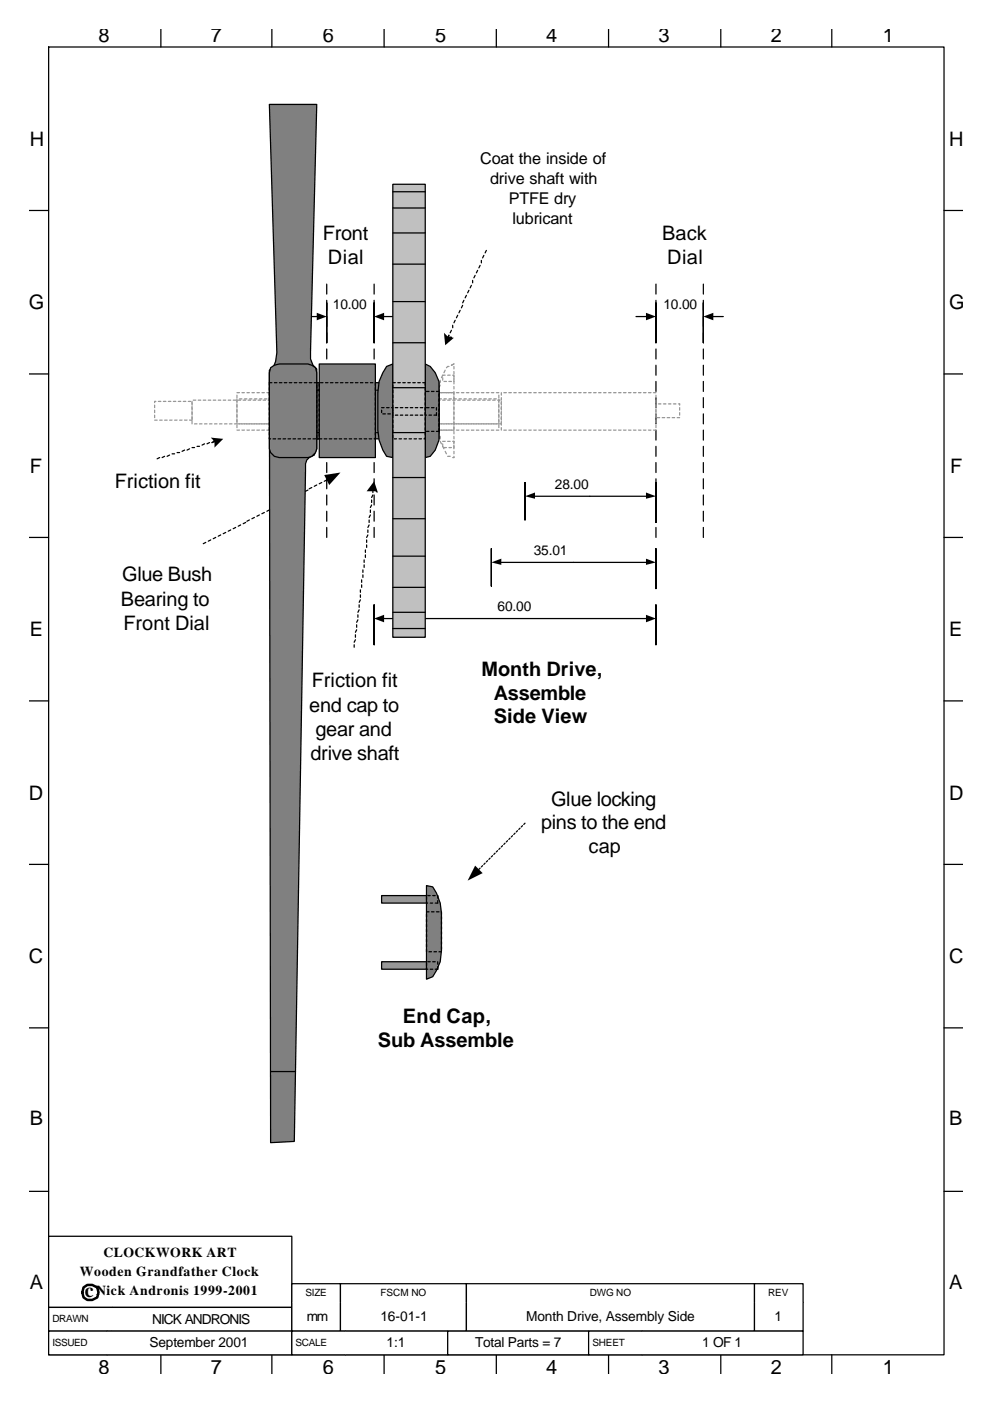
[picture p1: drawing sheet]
<svg xmlns="http://www.w3.org/2000/svg" width="210mm" height="297mm" viewBox="0 0 210 297" stroke-linecap="round" stroke-linejoin="round" font-family="sans-serif">
<g fill="none" stroke="#000" stroke-width=".26">
<path d="M69.3 60.2v2.2M69.3 63.7v2.1M69.3 67.1v2.1M69.3 70.6v2.1M69.3 74v2.1M69.3 77.4v2.2M79.4 60.2v2.2M79.4 63.7v2.1M79.4 67.1v2.1M79.4 70.6v2.1M79.4 74v2.1M79.4 77.4v2.2"/>
<path d="M139.2 60.2v2.2M139.2 63.7v2.1M139.2 67.1v2.1M139.2 70.6v2.1M139.2 74v2.1M139.2 77.4v2.2M149.2 60.2v2.2M149.2 63.7v2.1M149.2 67.1v2.1M149.2 70.6v2.1M149.2 74v2.1M149.2 77.4v2.2"/>
<path d="M69.3 80.9v2.1M69.3 84.3v2.1M69.3 87.8v2.1M69.3 91.2v2.1M69.3 94.6v2.1M69.3 98.1v2.1M79.4 80.9v2.1M79.4 84.3v2.1M79.4 87.8v2.1M79.4 91.2v2.1M79.4 94.6v2.1M79.4 98.1v2.1"/>
<path d="M139.2 80.9v2.1M139.2 84.3v2.1M139.2 87.8v2.1M139.2 91.2v2.1M139.2 94.6v2.1M139.2 98.1v2.1M149.2 80.9v2.1M149.2 84.3v2.1M149.2 87.8v2.1M149.2 91.2v2.1M149.2 94.6v2.1M149.2 98.1v2.1"/>
<path d="M43.7 115l-.6 .3M44.7 114.5l-.5 .2M45.8 113.9l-.6 .3M46.8 113.4l-.5 .3M47.9 112.9l-.5 .3M48.9 112.4l-.5 .2M50 111.8l-.5 .3M51.1 111.3l-.6 .3M52.1 110.8l-.5 .2M52.9 110.2l-.5 .3M54 109.7l-.6 .3M55 109.2l-.5 .2"/>
<path d="M56.1 108.7l-.5 .2M57.1 108.1l-.5 .3M58.2 107.6l-.5 .3M59 107.1l-.3 .2M60.1 106.5l-.6 .3M61.1 106l-.5 .3M62.2 105.5l-.6 .2M63.2 105l-.5 .2M64.3 104.4l-.5 .3M65.4 103.9l-.6 .3M66.1 103.4l-.5 .2M67.2 102.8l-.5 .3"/>
<path d="M68.3 102.3l-.6 .3M69.3 101.8l-.5 .2M69.3 101.5v2.1M69.3 105v2.1M69.3 108.4v2.1M69.3 111.8v2.1M79.4 101.5v2.1M79.4 105v2.1M79.4 108.4v2.1M79.4 111.8v2.1M139.2 101.5v2.1M139.2 105v2.1"/>
<path d="M139.2 108.4v2.1M139.2 111.8v2.1M149.2 101.5v2.1M149.2 105v2.1M149.2 108.4v2.1M149.2 111.8v2.1"/>
</g>
<path d="M68.8 100.7l3.4-.5-2.4 2.6z" fill="#000"/>
<path d="M69.3 64.2v8.5zM79.4 64.2v8.5z" fill-rule="evenodd" fill="#fff"/>
<path d="M65.1 67.1h2.1M69.3 64.2v8.5v-8.5M79.4 64.2v8.5v-8.5M81.2 67.1h2.4" fill="none" stroke="#000" stroke-width=".26"/>
<path d="M67.2 66.3l2.1 .8-2.1 .8zM79.4 67.1l2.1-.8v1.6z" fill="#000"/>
<g fill="#fff">
<path d="M70.4 62.6h7.9v4h-7.9z" fill-rule="evenodd"/>
<path d="M139.2 64.2v8.5zM149.2 64.2v8.5z" fill-rule="evenodd"/>
</g>
<path d="M134.9 67.1h2.4M139.2 64.2v8.5v-8.5M149.2 64.2v8.5v-8.5M151.3 67.1h2.2" fill="none" stroke="#000" stroke-width=".26"/>
<path d="M137.1 66.3l2.1 .8-2.1 .8zM149.2 67.1l2.1-.8v1.6z" fill="#000"/>
<g fill="#fff">
<path d="M200.3 252.6h4z"/>
<path d="M140.2 62.6h8v4h-8z" fill-rule="evenodd"/>
</g>
<g fill="none" stroke="#000" stroke-width=".26">
<path d="M10.3 10h190v277.2h-190zM34.1 6.2v3.8M57.7 6.2v3.8M81.5 6.2v3.8M105.3 6.2v3.8M129.1 6.2v3.8M152.9 6.2v3.8M176.5 6.2v3.8M6.3 44.6h4M200.3 44.6h4M6.3 79.3h4M200.3 79.3h4"/>
<path d="M6.3 113.9h4M200.3 113.9h4M6.3 148.6h4M200.3 148.6h4M6.3 183.3h4M200.3 183.3h4M6.3 217.9h4M200.3 217.9h4M6.3 252.6h4M200.3 252.6h4M34.1 287.2v4.1M57.7 287.2v4.1"/>
<path d="M81.5 287.2v4.1M105.3 287.2v4.1M129.1 287.2v4.1M152.9 287.2v4.1M176.5 287.2v4.1"/>
</g>
<path d="M10.3 262.1h51.6v15.1h-51.6z" fill-rule="evenodd" fill="#fff" stroke="#000" stroke-width=".26"/>
<path d="M61.9 272.2h10.3v3.9h-10.3z" fill-rule="evenodd" fill="#fff"/>
<path d="M61.9 276.1v-3.9h10.3v3.9" fill="none" stroke="#000" stroke-width=".26"/>
<path d="M72.2 272.2h26.8v3.9h-26.8z" fill-rule="evenodd" fill="#fff"/>
<path d="M72.2 276.1v-3.9h26.8v3.9" fill="none" stroke="#000" stroke-width=".26"/>
<path d="M99 272.2h61.1v3.9h-61.1z" fill-rule="evenodd" fill="#fff"/>
<path d="M99 276.1v-3.9h61.1v3.9" fill="none" stroke="#000" stroke-width=".26"/>
<path d="M160.1 272.2h10.3v3.9h-10.3z" fill-rule="evenodd" fill="#fff"/>
<path d="M160.1 276.1v-3.9h10.3v3.9" fill="none" stroke="#000" stroke-width=".26"/>
<path d="M10.3 277.2h13.5v5h-13.5z" fill-rule="evenodd" fill="#fff"/>
<path d="M23.8 277.2h-13.5v5h13.5" fill="none" stroke="#000" stroke-width=".26"/>
<path d="M23.8 277.2h38.1v5h-38.1z" fill-rule="evenodd" fill="#fff"/>
<path d="M23.8 277.2h38.1v5h-38.1" fill="none" stroke="#000" stroke-width=".26"/>
<path d="M61.9 276.1h10.3v6.1h-10.3z" fill-rule="evenodd" fill="#fff"/>
<path d="M61.9 276.1v6.1h10.3v-6.1" fill="none" stroke="#000" stroke-width=".26"/>
<path d="M72.2 276.1h26.8v6.1h-26.8z" fill-rule="evenodd" fill="#fff"/>
<path d="M72.2 276.1v6.1h26.8v-6.1" fill="none" stroke="#000" stroke-width=".26"/>
<path d="M99 276.1h61.1v6.1h-61.1z" fill-rule="evenodd" fill="#fff"/>
<path d="M99 276.1v6.1h61.1v-6.1" fill="none" stroke="#000" stroke-width=".26"/>
<path d="M160.1 276.1h10.3v6.1h-10.3z" fill-rule="evenodd" fill="#fff"/>
<path d="M160.1 276.1v6.1h10.3v-6.1" fill="none" stroke="#000" stroke-width=".26"/>
<path d="M10.3 282.2h12.5v5h-12.5z" fill-rule="evenodd" fill="#fff"/>
<path d="M22.8 282.2h-12.5v5h12.5" fill="none" stroke="#000" stroke-width=".26"/>
<path d="M22.8 282.2h39.1v5h-39.1z" fill-rule="evenodd" fill="#fff"/>
<path d="M22.8 282.2h39.1v5h-39.1" fill="none" stroke="#000" stroke-width=".26"/>
<path d="M61.9 282.2h11.4v5h-11.4z" fill-rule="evenodd" fill="#fff"/>
<path d="M73.3 282.2h-11.4v5h11.4" fill="none" stroke="#000" stroke-width=".26"/>
<path d="M73.3 282.2h21.7v5h-21.7z" fill-rule="evenodd" fill="#fff"/>
<path d="M73.3 282.2h21.7v5h-21.7" fill="none" stroke="#000" stroke-width=".26"/>
<path d="M95 282.2h29.9v5h-29.9z" fill-rule="evenodd" fill="#fff" stroke="#000" stroke-width=".26"/>
<path d="M124.9 282.2h11.4v5h-11.4z" fill-rule="evenodd" fill="#fff"/>
<path d="M136.3 282.2h-11.4v5h11.4" fill="none" stroke="#000" stroke-width=".26"/>
<path d="M136.3 282.2h34.1v5h-34.1z" fill-rule="evenodd" fill="#fff"/>
<g fill="none" stroke="#000" stroke-width=".26">
<path d="M106.1 179.8l-.3 .3M106.6 179.3l-.2 .3M107.2 178.8l-.3 .2M107.7 178.2l-.3 .3M108.2 177.7l-.3 .3M108.7 177.2l-.2 .2M109.3 176.7l-.3 .2M109.8 176.1l-.3 .3M110.3 175.6l-.2 .3M110.9 175.1l-.3 .2M111.4 174.5l-.3 .3M101.9 184.1l-.3 .2"/>
<path d="M102.4 183.5l-.3 .3M102.9 183l-.2 .3M103.5 182.5l-.3 .2M104 181.9l-.3 .3M104.5 181.4l-.3 .3M105 180.9l-.2 .3M105.6 180.4l-.3 .2M136.3 282.2h34.1v5h-34.1"/>
</g>
<path d="M100.8 183.5l1.6 1.6-3.2 1.6z" fill="#000"/>
<g fill="none" stroke="#969696" stroke-width=".26">
<path d="M32.8 89.1h.5M32.8 85.9v.5M32.8 87v.5M32.8 88v.5M33.1 85.1h-.3v.3M33.6 85.1h.5M33.9 89.1h.5M34.7 85.1h.5M34.9 89.1h.6M35.7 85.1h.5M36 89.1h.5M36.8 85.1h.5"/>
<path d="M37 89.1h.6M37.8 85.1h.6M38.1 89.1h.5M38.9 85.1h.5M39.2 89.1h.5M40 85.1h.5M40.7 88.3v.8h-.5M40.7 85.1v.8M40.7 86.2v.8M40.7 87.2v.8M40.7 89.3v.6M41 84.8h.5"/>
<path d="M41.3 89.9h.5M42.1 84.8h.5M42.3 89.9h.6M43.1 84.8h.6M43.4 89.9h.5M44.2 84.8h.5M44.4 89.9h.6M45.2 84.8h.6M45.5 89.9h.5M46.3 84.8h.5M46.6 89.9h.5M47.4 84.8h.5"/>
<path d="M47.6 89.9h.6M48.4 84.8h.5M48.7 89.9h.5M49.5 84.8h.5M49.7 89.9h.6M50.5 84.8h.6M50.8 89.9h.5M51.6 84.8h.5M51.9 89.9h.5M52.7 84.8h.5M52.9 89.9h.5M53.7 84.8h.5"/>
<path d="M54 89.9h.5M54.8 84.8h.5M55 89.9h.6M55.8 84.8h.6M56.1 89.9h.5M56.9 84.8h.5M57.1 89.9h.6M57.9 84.8h.6M58.2 89.9h.5M59 84.8h.5M59.3 89.9h.5M60.1 84.8h.5"/>
<path d="M60.3 89.9h.6M61.1 84.8h.5M61.4 89.9h.5M62.2 84.8h.5M62.4 89.9h.6M63.2 84.8h.6M63.5 89.9h.5M64.3 84.8h.5M64.6 89.9h.5M65.4 84.8h.5M65.6 89.9h.5M66.4 84.8h.5"/>
<path d="M66.7 89.9h.5M67.5 84.8h.5M67.7 89.9h.6M68.5 84.8h.6M68.8 89.9h.5M69.6 84.8h.5M69.8 89.9h.6M70.6 84.8h.6M70.9 89.9h.5M71.7 84.8h.5M72 89.9h.5M72.8 84.8h.5"/>
<path d="M73 89.9h.6M73.8 84.8h.5M74.1 89.9h.5M74.9 84.8h.5M75.1 89.9h.6M75.9 84.8h.6M76.2 89.9h.5M77 84.8h.5M77.3 89.9h.5M78.1 84.8h.5M78.3 89.9h.5M79.1 84.8h.5"/>
<path d="M79.4 89.9h.5M80.2 84.8h.5M80.4 89.9h.6M81.2 84.8h.6M81.5 89.9h.5M82.3 84.8h.5M82.5 89.9h.6M83.3 84.8h.6M83.6 89.9h.5M84.4 84.8h.5M84.7 89.9h.5M85.5 84.8h.5"/>
<path d="M85.7 89.9h.6M86.5 84.8h.5M86.8 89.9h.5M87.6 84.8h.5M87.8 89.9h.6M88.6 84.8h.6M88.9 89.9h.5M89.7 84.8h.5M90 89.9h.5M90.8 84.8h.5M91 89.9h.5M91.8 84.8h.5"/>
<path d="M92.1 89.9h.5M92.9 84.8h.5M93.1 89.9h.6M93.9 84.8h.6M94.2 89.9h.5M95 84.8h.5M95.2 89.9h.6M96 84.8h.6M96.3 89.9h.5M97.1 84.8h.5M97.4 89.9h.5M98.2 84.8h.5"/>
<path d="M98.4 89.9h.6M99.2 84.8h.5M99.5 89.9h.5M100.3 84.8h.5M100.5 89.9h.6M101.3 84.8h.6M101.6 89.9h.5M102.4 84.8h.5M102.7 89.9h.5M103.5 84.8h.5M103.7 89.9h.5M104.5 84.8h.5"/>
<path d="M104.8 89.9h.5M105.6 84.8h.5M105.8 89.9h.6M106.4 83.3v.5M106.4 84.3v.5M106.4 85.1v.8M106.4 86.2v.8M106.4 87.2v.8M106.4 88.3v.8M106.4 89.3v.8M106.4 90.7v.5M106.9 91.2h.5"/>
<path d="M106.9 83.3h.5M107.9 91.2h.6M107.9 83.3h.6M109 91.2h.5M109 83.3h.5M110.1 91.2h.5M110.1 83.3h.5M111.1 91.2h.6M111.1 83.3h.6M112.2 91.2h.5M112.2 83.3h.5M113.2 91.2h.6"/>
<path d="M113.2 83.3h.6M114.3 91.2h.5M114.3 83.3h.5M115.4 91.2h.5M115.4 83.3h.5M116.4 91.2h.5M116.4 83.3h.5M117.5 91.2h.5M117.5 83.3h.5M118.5 91.2h.6M118.5 83.3h.6M119.6 91.2h.5"/>
<path d="M119.6 83.3h.5M120.6 91.2h.6M120.6 83.3h.6M121.7 91.2h.5M121.7 83.3h.5M122.8 91.2h.5M122.8 83.3h.5M123.8 91.2h.6M123.8 83.3h.6M124.9 91.2h.5M124.9 83.3h.5M125.9 91.2h.6"/>
<path d="M125.9 83.3h.6M127 91.2h.5M127 83.3h.5M128.1 91.2h.5M128.1 83.3h.5M129.1 91.2h.5M129.1 83.3h.5M130.2 91.2h.5M130.2 83.3h.5M131.2 91.2h.6M131.2 83.3h.6M132.3 91.2h.5"/>
<path d="M132.3 83.3h.5M133.3 91.2h.6M133.3 83.3h.6M134.4 91.2h.5M134.4 83.3h.5M135.5 91.2h.5M135.5 83.3h.5M136.5 91.2h.6M136.5 83.3h.6M137.6 91.2h.5M137.6 83.3h.5M138.6 91.2h.6"/>
<path d="M138.6 83.3h.6M139.2 83.8v.5M139.2 84.8v.6M139.2 85.6v.8M139.2 86.7v.8M139.2 87.8v.7M139.2 89.1v.5M139.2 90.1v.6M139.4 88.5h.6M139.7 85.6h.5M140.5 88.5h.5M140.8 85.6h.5"/>
<path d="M141.6 88.5h.5M141.8 85.6h.5M142.6 88.5h.5M142.9 85.6h.5M143.7 88.5h.5M143.9 85.6h.3v.3M144.2 86.4v.6M144.2 87.5v.5"/>
</g>
<path d="M139.2 116.3v8.5zM104.2 116.3v8z" fill-rule="evenodd" fill="#fff"/>
<path d="M104.2 116.3v8v-8M106.4 119.2h30.9M139.2 116.3v8.5v-8.5" fill="none" stroke="#000" stroke-width=".26"/>
<path d="M104.2 119.2l2.2-.8v1.4zM137.1 118.4l2.1 .8-2.1 .6z" fill="#000"/>
<g fill="#fff">
<path d="M113 114.7h7.9v4h-7.9z" fill-rule="evenodd"/>
<path d="M139.2 128.2v8.5zM79.4 128.2v8.5z" fill-rule="evenodd"/>
</g>
<path d="M79.4 128.2v8.5v-8.5M81.2 131.1h56.1M139.2 128.2v8.5v-8.5" fill="none" stroke="#000" stroke-width=".26"/>
<path d="M79.4 131.1l2.1-.7v1.5zM137.1 130.4l2.1 .7-2.1 .8z" fill="#000"/>
<g fill="#fff">
<path d="M105.3 126.6h7.9v4h-7.9z" fill-rule="evenodd"/>
<path d="M139.2 102.3v8.5zM111.4 102.3v7.9z" fill-rule="evenodd"/>
</g>
<path d="M111.4 102.3v7.9v-7.9M113.2 105.2h24.1M139.2 102.3v8.5v-8.5" fill="none" stroke="#000" stroke-width=".26"/>
<path d="M111.4 105.2l2.1-.8v1.3zM137.1 104.4l2.1 .8-2.1 .5z" fill="#000"/>
<path d="M117.5 100.7h7.9v4h-7.9z" fill-rule="evenodd" fill="#fff"/>
<g fill="none" stroke="#969696" stroke-width=".26">
<path d="M94.5 78.5l-.3 .5M94.5 79.6h-.6l-.2 .5M95 79.6h.5M95.2 77.7h-.2l-.3 .3M96 79.6h.3v1.8M96.3 77.2l-.5 .2M96.3 77.7v.5M96.3 78.8v.5M50.3 91.2h.5M50.3 83.8v.5M50.3 84.6v.8M50.3 85.6v.8"/>
<path d="M50.3 86.7v.8M50.3 87.8v.7M50.3 88.8v.8M50.3 90.1v.6M50.3 83.3h.5M50.3 89.9h.5M50.8 84.6h.5M51.3 91.2h.6M51.3 83.3h.6M51.3 89.9h.6M51.9 84.6h.5M52.4 91.2h.5"/>
<path d="M52.4 83.3h.5M52.4 89.9h.5M52.9 84.6h.5M53.4 91.2h.6M53.4 83.3h.6M53.4 89.9h.6M54 84.6h.5M54.5 91.2h.5M54.5 83.3h.5M54.5 89.9h.5M55 84.6h.6M55.6 91.2h.5"/>
<path d="M55.6 83.3h.5M55.6 89.9h.5M56.1 84.6h.5M56.6 91.2h.5M56.6 83.3h.5M56.6 89.9h.5M57.1 84.6h.6M57.7 91.2h.5M57.7 83.3h.5M57.7 89.9h.5M58.2 84.6h.5M58.7 91.2h.6"/>
<path d="M58.7 83.3h.6M58.7 89.9h.6v.5M59.3 83.5v.5M59.3 85.6v.6M59.3 86.7v.5M59.3 87.8v.5M59.3 88.8v.5M59.3 90.9v.6M59.3 83h.5M59.8 91.2h.5M59.8 83.3h.5M59.8 91.5h.5"/>
<path d="M59.8 84.6h-.5v.5M59.8 89.9h.5M60.3 83h.6M60.3 84.6h.6M60.9 91.2h.5M60.9 83.3h.5M60.9 91.5h.5M60.9 89.9h.5M61.4 83h.5M61.4 84.6h.5M61.9 91.2h.5M61.9 83.3h.5"/>
<path d="M61.9 91.5h.5M61.9 89.9h.5M62.4 83h.6M62.4 84.6h.6M63 91.2h.5M63 83.3h.5M63 91.5h.5M63 89.9h.5M63.5 83h.5M63.5 84.6h.5M64 91.2h.6M64 83.3h.6"/>
<path d="M64 91.5h.6M64 89.9h.6M64.6 83h.5M64.6 84.6h.5M65.1 91.2h.5M65.1 83.3h.5M65.1 91.5h.5M65.1 89.9h.5M65.6 83h.5M65.6 84.6h.5M66.1 91.2h.6M66.1 83.3h.6"/>
<path d="M66.1 91.5h.6M66.1 89.9h.6M66.7 83h.5M66.7 84.6h.5M67.2 91.2h.5M67.2 83.3h.5M67.2 91.5h.5M67.2 89.9h.5M67.7 83h.6M67.7 84.6h.6M68.3 91.2h.5M68.3 83.3h.5"/>
<path d="M68.3 91.5h.5M68.3 89.9h.5M68.8 83h.5M68.8 84.6h.5M69.3 91.2h.5M69.3 83.3h.5M69.3 91.5h.5M69.3 89.9h.5M69.8 83h.6M69.8 84.6h.6M70.4 91.2h.5M70.4 83.3h.5"/>
<path d="M70.4 91.5h.5M70.4 89.9h.5M70.9 83h.5M70.9 84.6h.5M71.4 91.2h.6M71.4 83.3h.6M71.4 91.5h.6M71.4 89.9h.6M72 83h.5M72 84.6h.5M72.5 91.2h.5M72.5 83.3h.5"/>
<path d="M72.5 91.5h.5M72.5 89.9h.5M73 83h.6M73 84.6h.6M73.6 91.2h.5M73.6 83.3h.5M73.6 91.5h.5M73.6 89.9h.5M74.1 83h.5M74.1 84.6h.5M74.6 91.2h.5M74.6 83.3h.5"/>
<path d="M74.6 91.5h.5M74.6 89.9h.5M75.1 83h.6M75.1 84.6h.6M75.7 91.2h.5M75.7 83.3h.5M75.7 91.5h.5M75.7 89.9h.5M76.2 83h.5M76.2 84.6h.5M76.7 91.2h.6M76.7 83.3h.6"/>
<path d="M76.7 91.5h.6M76.7 89.9h.6M77.3 83h.5M77.3 84.6h.5M77.8 91.2h.5M77.8 83.3h.5M77.8 91.5h.5M77.8 89.9h.5M78.3 83h.5M78.3 84.6h.5M78.8 91.2h.6M78.8 83.3h.6"/>
<path d="M78.8 91.5h.6M78.8 89.9h.6M79.4 83h.5M79.4 84.6h.5M79.9 91.2h.5M79.9 83.3h.5M79.9 91.5h.5M79.9 89.9h.5M80.4 83h.6M80.4 84.6h.6M81 91.2h.5M81 83.3h.5"/>
<path d="M81 91.5h.5M81 89.9h.5M81.5 83h.5M81.5 84.6h.5M82 91.2h.5M82 83.3h.5M82 91.5h.5M82 89.9h.5M82.5 83h.6M82.5 84.6h.6M83.1 91.2h.5M83.1 83.3h.5"/>
<path d="M83.1 91.5h.5M83.1 89.9h.5M83.6 83h.5M83.6 84.6h.5M84.1 91.2h.6M84.1 83.3h.6M84.1 91.5h.6M84.1 89.9h.6M84.7 83h.5M84.7 84.6h.5M85.2 91.2h.5M85.2 83.3h.5"/>
<path d="M85.2 91.5h.5M85.2 89.9h.5M85.7 83h.6M85.7 84.6h.6M86.3 91.2h.5M86.3 83.3h.5M86.3 91.5h.5M86.3 89.9h.5M86.8 83h.5M86.8 84.6h.5M87.3 91.2h.5M87.3 83.3h.5"/>
<path d="M87.3 91.5h.5M87.3 89.9h.5M87.8 83h.6M87.8 84.6h.6M88.4 91.2h.5M88.4 83.3h.5M88.4 91.5h.5M88.4 89.9h.5M88.9 83h.5M88.9 84.6h.5M89.4 91.2h.6M89.4 83.3h.6"/>
<path d="M89.4 91.5h.6M89.4 89.9h.6M90 83h.5M90 84.6h.5M90.5 91.2h.5M90.5 83.3h.5M90.5 91.5h.5M90.5 89.9h.5M91 83h.5M91 84.6h.5M91.5 91.2h.6M91.5 83.3h.6"/>
<path d="M91.5 91.5h.6M91.5 89.9h.6M92.1 83h.5M92.1 84.6h.5M92.6 83.3h3.7M92.6 91.5h.5v.5M93.1 82.7v.8M93.1 83.8v.8h.6M93.1 84.8v.8M93.1 85.9v.8M93.1 87v.8M93.1 88v.8"/>
<path d="M93.1 89.1v.8h-.5M93.1 90.1v.8M93.4 81.7l-.3 .5M93.4 80.6v.5M93.4 92.5v.5M93.4 93.6l.3 .5M93.7 89.9h.5M93.9 94.1v.5l.3 .6M93.9 80.1v.5M93.9 93.6h.6M94.2 84.6h.5M94.2 80.9h.5"/>
<path d="M94.2 94.9h.5M94.5 95.7l.2 .5M94.7 89.9h.5M95 96.7h.5M95 93.6h.5M95.2 84.6h.6M95.2 80.9h.6M95.2 94.9h.6M95.8 89.9h.5M96 93.6h.3v.5M96.3 90.4v.8h-3.7M96.3 81.9v.6"/>
<path d="M96.3 83v.8M96.3 84v.8M96.3 85.1v.8M96.3 86.2v.8M96.3 87.2v.8M96.3 88.3v.8M96.3 89.3v.8M96.3 91.5v.5M96.3 92.5v.5M96.3 94.4v.8M96.3 95.7v.5M96.3 96.7v.3h-.3"/>
<path d="M96.3 84.6h.5M96.8 91.2h.6M96.8 83.3h.6M96.8 89.9h.6M97.4 84.6h.5M97.9 91.2h.5M97.9 83.3h.5M97.9 89.9h.5M98.4 84.6h.6M99 91.2h.5M99 83.3h.5M99 89.9h.5"/>
<path d="M99.5 84.6h.5M100 91.2h.5M100 83.3h.5M100 89.9h.5M100.5 84.6h.6M101.1 91.2h.5M101.1 83.3h.5M101.1 89.9h.5M101.6 84.6h.5M102.1 91.2h.6M102.1 83.3h.6M102.1 89.9h.6"/>
<path d="M102.7 84.6h.5M103.2 91.2h.5M103.2 83.3h.5M103.2 89.9h.5M103.7 84.6h.5M104.2 91.2h.6M104.2 83.3h.6M104.2 89.9h.6M104.8 84.6h.5M105.3 91.2h.5M105.3 83.3h.5M105.3 89.9h.5"/>
<path d="M105.8 83.8v.5M105.8 84.6v.8M105.8 85.6v.8M105.8 86.7v.8M105.8 87.8v.7M105.8 88.8v.8M105.8 90.1v.6"/>
</g>
<g fill="#969696" stroke="#000" stroke-width=".26">
<path d="M81 203.9h11.9v1.6h-11.9z" fill-rule="evenodd"/>
<path d="M81 189.9h11.9v1.6h-11.9z" fill-rule="evenodd"/>
</g>
<path d="M90.5 187.8l1.3 .2 .8 1.4 .8 2.1 .3 2.1v7.9l-.3 2.4-.8 1.9-.8 1.3-1.3 .5z" fill-rule="evenodd" fill="#808080" stroke="#000" stroke-width=".26"/>
<g fill="none" stroke="#000" stroke-width=".26">
<path d="M100.3 59.4v.6M100.8 58.4l-.3 .5M101.3 57.3l-.2 .6M101.9 56.3l-.3 .5M102.1 55.2v.5M102.7 54.2l-.3 .5M103.2 53.1l-.3 .5M95.2 71.1l-.2 .5M95.8 70l-.3 .6M96 69v.5M96.6 67.9l-.3 .5M97.1 66.9l-.3 .5"/>
<path d="M97.6 65.8l-.2 .5M98.2 64.7l-.3 .6M98.4 63.7l-.2 .5M99 62.6l-.3 .5M99.5 61.6l-.3 .5M100 60.5l-.3 .5M33.9 97l-.6 .3M34.9 96.7l-.5 .3M36 96.5l-.5 .2M36.5 96.2h.5M37.6 96h.5M39.2 95.4l-.6 .3"/>
<path d="M40.2 95.2l-.5 .2M40.7 94.9h.6M41.8 94.6h.5M43.4 94.1l-.5 .3M44.4 93.8l-.5 .3M45.5 93.6l-.5 .2M77.3 118.7v.5M77.3 119.8v.5M77.5 116.6v.5M77.5 117.7v.5M77.8 114.5v.5M77.8 115.5v.6"/>
<path d="M78.1 113.4l-.3 .5M78.1 112.4v.5M78.3 111.3l-.2 .5M78.3 110.2v.6M78.6 109.2l-.3 .5M78.6 108.1v.6M78.8 107.1l-.2 .5M78.8 106v.5M79.1 105l-.3 .5M79.1 103.9v.5M75.1 136.7v.5M75.4 135.6l-.3 .6"/>
<path d="M75.4 134.6v.5M75.7 133.5l-.3 .6M75.7 132.5v.5M75.9 131.4l-.2 .5M75.9 130.4v.5M76.2 129.3l-.3 .5M76.2 128.2v.6M76.5 127.2l-.3 .5M76.5 125.1v.5M76.5 126.1v.5M76.7 122.9v.6M76.7 124v.5"/>
<path d="M77 120.8v.6M77 121.9v.5M90.5 190.1v.6M90.5 191.2v.3h.3M90.5 193.9v.5M90.5 194.9v.5M90.5 196v.5M90.5 197v.6M90.5 198.1v.5M90.5 199.1v.6M90.5 193.3h.5M90.8 189.9h.5"/>
<path d="M91.3 191.5h.5M91.5 193.3h.6M91.8 189.9h.5M92.6 193.3h.5M92.9 189.9v.5M92.9 190.9v.6h-.6M93.7 193.3v.6M93.7 194.4v.5M93.7 195.4v.6M93.7 196.5v.5M93.7 197.6v.5M93.7 198.6v.5"/>
<path d="M93.7 199.7v.5M90.5 200.2v.5M90.5 201.3v.5M90.5 204.2v.5M90.5 205.2v.3h.3M90.8 203.9h.5M91 201.8h.5M91.3 205.5h.5M91.8 203.9h.5M92.1 201.8h.5M92.9 203.9v.5M92.9 205v.5h-.6"/>
<path d="M93.1 201.8h.6M93.7 200.7v.6"/>
</g>
<g fill="#000">
<path d="M94.2 70.6l.8 .7h.8l.2 .3h.3l-1.8 1.6z" fill-rule="evenodd"/>
<path d="M44.7 92.8l2.7 .2-1.9 1.9v-1.1z" fill-rule="evenodd"/>
<path d="M79.4 102l.8 2.4h-.3l-.3-.2h-1.8z" fill-rule="evenodd"/>
</g>
<g fill="#808080" stroke="#000" stroke-width=".26">
<path d="M57.7 81.4h10v11.6h-10z" fill-rule="evenodd"/>
<path d="M66.7 81.1h26.4v11.9h-26.4z" fill-rule="evenodd"/>
</g>
<g fill="none" stroke="#000" stroke-width=".26">
<path d="M57.7 91.7h.5M57.7 83.3v.5M57.7 84.3v.5M57.7 85.4v.5M57.7 86.4v.6M57.7 87.5v.5M57.7 88.5v.6M57.7 89.6v.5M57.7 90.7v.5M57.7 82.7h.5M58.7 91.7h.6M58.7 82.7h.6"/>
<path d="M59.8 91.7h.5M59.8 82.7h.5M60.9 91.7h.5M60.9 82.7h.5M61.9 91.7h.5M61.9 82.7h.5M63 91.7h.5M63 82.7h.5M64 91.7h.6M64 82.7h.6M65.1 91.7h.5M65.1 82.7h.5"/>
<path d="M66.1 91.7h.6M66.1 82.7h.6M67.2 91.7h.5M67.2 82.7h.5M68.3 91.7h.5M68.3 82.7h.5M69.3 91.7h.5M69.3 82.7h.5M70.4 91.7h.5M70.4 82.7h.5M71.4 91.7h.6M71.4 82.7h.6"/>
<path d="M72.5 91.7h.5M72.5 82.7h.5M73.6 91.7h.5M73.6 82.7h.5M74.6 91.7h.5M74.6 82.7h.5M75.7 91.7h.5M75.7 82.7h.5M76.7 91.7h.6M76.7 82.7h.6M77.8 91.7h.5M77.8 82.7h.5"/>
<path d="M78.8 91.7h.6M78.8 82.7h.6M79.9 91.7h.5M79.9 82.7h.5M81 91.7h.5M81 82.7h.5M82 91.7h.5M82 82.7h.5M83.1 91.7h.5M83.1 82.7h.5M84.1 91.7h.6M84.1 82.7h.6"/>
<path d="M85.2 91.7h.5M85.2 82.7h.5M86.3 91.7h.5M86.3 82.7h.5M87.3 91.7h.5M87.3 82.7h.5M88.4 91.7h.5M88.4 82.7h.5M89.4 91.7h.6M89.4 82.7h.6M90.5 91.7h.5M90.5 82.7h.5"/>
<path d="M91.5 91.7h.6M91.5 82.7h.6M92.6 91.7h.5M92.6 82.7h.5M93.1 83.3v.5M93.1 84.3v.5M93.1 85.4v.5M93.1 86.4v.6M93.1 87.5v.5M93.1 88.5v.6M93.1 89.6v.5M93.1 90.7v.5"/>
</g>
<path d="M82 77.7l1.3-.5v19.8l-1.3-.3-.8-1.3-.8-2.1-.2-2.1v-7.9l.2-2.4 .8-1.9z" fill-rule="evenodd" fill="#808080" stroke="#000" stroke-width=".26"/>
<path d="M81 86.4h.5M81 87v.5M81.2 87.8h.6M82 86.4h.5M82.3 87.8h.5M83.1 86.4h.2v.3M83.3 87.2v.6" fill="none" stroke="#000" stroke-width=".26"/>
<path d="M67.7 77.2h11.9v19.8h-11.9z" fill-rule="evenodd" fill="#808080" stroke="#000" stroke-width=".26"/>
<g fill="none" stroke="#000" stroke-width=".26">
<path d="M67.7 93h.6M67.7 81.4v.5M67.7 82.5v.5M67.7 83.5v.5M67.7 84.6v.5M67.7 85.6v.6M67.7 86.7v.5M67.7 87.8v.5M67.7 88.8v.5M67.7 89.9v.5M67.7 90.9v.6M67.7 92v.5"/>
<path d="M68 81.1h.5M68.8 93h.5M69.1 81.1h.5M69.8 93h.6M70.1 81.1h.5M70.9 93h.5M71.2 81.1h.5M72 93h.5M72.2 81.1h.6M73 93h.6M73.3 81.1h.5M74.1 93h.5"/>
<path d="M74.3 81.1h.6M75.1 93h.6M75.4 81.1h.5M76.2 93h.5M76.5 81.1h.5M77.3 93h.5M77.5 81.1h.6M78.3 93h.5M78.6 81.1h.5M79.6 92.8v.2h-.2M79.6 81.1v.6M79.6 82.2v.5"/>
<path d="M79.6 83.3v.5M79.6 84.3v.5M79.6 85.4v.5M79.6 86.4v.6M79.6 87.5v.5M79.6 88.5v.6M79.6 89.6v.5M79.6 90.7v.5M79.6 91.7v.6"/>
</g>
<path d="M90.2 77.2l1.1 .5 1 1.3 .8 1.9v12.4l-.8 2.1-1 1.3-1.1 .3z" fill-rule="evenodd" fill="#808080" stroke="#000" stroke-width=".26"/>
<g fill="none" stroke="#000" stroke-width=".26">
<path d="M90.2 83.3v.5M90.2 84.3v.5M90.2 85.4v.5M90.2 86.4v.8M90.2 87.5v.5h.3M90.2 88.5v.6M90.2 89.6v.5M90.2 90.7v.5M90.5 86.4h.5M90.5 91.5h.5M90.5 83h.5M91 88h.5"/>
<path d="M91.5 86.4h.6M91.5 91.5h.6M91.5 83h.6M92.6 86.4v.6M92.6 87.5v.5h-.5M92.6 83h.5M93.1 90.9v.6h-.5M93.1 83.5v.5M93.1 84.6v.5M93.1 85.6v.6M93.1 86.7v.5M93.1 87.8v.5"/>
<path d="M93.1 88.8v.5M93.1 89.9v.5"/>
</g>
<g fill="#808080" stroke="#000" stroke-width=".26">
<path d="M57.1 22.1h10.1l-1.3 52.4v1.6l.5 1.3 .8 .8v17l-.5 1.3a2.43 2.43 0 0 0-1.9 3.2l-2.4 142.3-5 .3-.3-163.8 .8-.5 .6-1.4 .2-1.8z" fill-rule="evenodd"/>
<path d="M57.4 78l.8-.6 1.1-.2h6.1l.7 .2 .8 .6 .3 1v16.2l-.3 .8-.8 .7-.7 .3h-6.1l-1.1-.3-.8-.7-.3-.8v-16.2z" fill-rule="evenodd"/>
</g>
<g fill="none" stroke="#000" stroke-width=".26">
<path d="M57.1 82.2v.5M57.1 83.3v.5M57.1 84.3v.5M57.1 85.4v.5M57.1 86.4v.6M57.1 87.5v.5M57.1 88.5v.6M57.1 89.6v.5M57.1 90.7v.5M57.1 91.7v.6M57.1 92.8v.2h.3M57.7 81.1h-.6v.6"/>
<path d="M57.9 93h.6M58.2 81.1h.5M59 93h.5M59.3 81.1h.5M60.1 93h.5M60.3 81.1h.6M61.1 93h.5M61.4 81.1h.5M62.2 93h.5M62.4 81.1h.6M63.2 93h.6M63.5 81.1h.5"/>
<path d="M64.3 93h.5M64.6 81.1h.5M65.4 93h.5M65.6 81.1h.5M66.4 93h.5M66.7 81.1h.5M67.2 81.7v.5M67.2 82.7v.6M67.2 83.8v.5M67.2 84.8v.6M67.2 85.9v.5M67.2 87v.5"/>
<path d="M67.2 88v.5M67.2 89.1v.5M67.2 90.1v.6M67.2 91.2v.5M67.2 92.3v.5M57.4 227.2h5.3"/>
</g>
<path d="M83.3 39.1h6.9v96h-6.9z" fill-rule="evenodd" fill="#c0c0c0" stroke="#000" stroke-width=".26"/>
<g fill="none" stroke="#000" stroke-width=".26">
<path d="M83.3 56h6.9M83.3 49.4h6.9M83.3 44.1h6.9M83.3 40.7h6.9M83.3 72.7h6.9M83.3 63.9h6.9M83.3 91.2v.5h6.9v.6M83.3 81.7v.5h6.9v.5M83.3 82.7v.6M83.3 83.8v.5M83.3 84.8v.6M83.3 85.9v2.6"/>
<path d="M83.3 89.1v.5M83.3 90.1v.6M83.3 92.3v.5M83.3 81.1h.6M83.6 93h.5M83.9 88h.5M83.9 86.4h.5M84.4 81.1h.5M84.7 93h.5M84.9 88h.6M84.9 86.4h.6M85.5 81.1h.5"/>
<path d="M85.7 93h.6M86 88h.5M86 86.4h.5M86.5 81.1h.5M86.8 93h.5M87 88h.6M87 86.4h.6M87.6 81.1h.5M87.8 93h.6M88.1 88h.5M88.1 86.4h.5M88.6 81.1h.6"/>
<path d="M88.9 93h.5M89.2 88h.5M89.2 86.4h.5M89.7 81.1h.5v.6M90.2 83.3v.5M90.2 84.3v.5M90.2 85.4v.5M90.2 86.4v.6M90.2 87.5v.5M90.2 88.5v.6M90.2 89.6v.5M90.2 90.7v.5"/>
<path d="M90.2 92.8v.2h-.2M83.3 101.2h6.9M83.3 110h6.9M83.3 117.9h6.9M83.3 124.5h6.9M83.3 129.8h6.9M83.3 133.3h6.9"/>
</g>
<path d="M17.7 273l.8-.6h1.1l1 .6 .3 1-.3 1.1-1 .5h-1.1l-.8-.5-.2-1.1z" fill="none" stroke="#000" stroke-width=".53"/>
<g font-size="4.2">
<text x="20.9" y="8.9">8</text>
<text x="44.7" y="8.9">7</text>
<text x="68.5" y="8.9">6</text>
<text x="92.3" y="8.9">5</text>
<text x="115.9" y="8.9">4</text>
<text x="139.7" y="8.9">3</text>
<text x="163.5" y="8.9">2</text>
<text x="187.3" y="8.9">1</text>
<text x="6.3" y="30.9">H</text>
<text x="201.3" y="30.9">H</text>
<text x="68.5" y="51">Front</text>
<text x="140.5" y="51">Back</text>
<text x="69.6" y="56">Dial</text>
<text x="141.6" y="56">Dial</text>
<text x="6.1" y="65.5">G</text>
<text x="201.3" y="65.5">G</text>
<text x="6.3" y="100.2">F</text>
<text x="201.6" y="100.2">F</text>
<text x="24.3" y="103.4">Friction fit</text>
<text x="25.9" y="123.2">Glue Bush</text>
<text x="25.7" y="128.5">Bearing to</text>
<text x="6.3" y="134.8">E</text>
<text x="26.2" y="133.5">Front Dial</text>
<text x="201.3" y="134.8">E</text>
<text x="102.1" y="143.3">Month Drive,</text>
<text x="66.1" y="145.7">Friction fit</text>
<text x="104.8" y="148.3">Assemble</text>
<text x="65.6" y="151">end cap to</text>
<text x="104.8" y="153.4">Side View</text>
<text x="65.9" y="161">drive shaft</text>
<text x="66.9" y="156">gear and</text>
<text x="6.1" y="169.5">D</text>
<text x="116.9" y="170.8">Glue locking</text>
<text x="201.3" y="169.5">D</text>
<text x="114.8" y="175.9">pins to the end</text>
<text x="124.9" y="180.9">cap</text>
<text x="6.1" y="204.2">C</text>
<text x="201.3" y="204.2">C</text>
<text x="80.2" y="221.9">Sub Assemble</text>
<text x="85.5" y="216.9">End Cap,</text>
<text x="6.3" y="238.6">B</text>
<text x="201.3" y="238.6">B</text>
<text x="6.3" y="273.2">A</text>
<text x="18" y="275.1">c</text>
<text x="201.3" y="273.2">A</text>
<text x="20.9" y="291.2">8</text>
<text x="44.7" y="291.2">7</text>
<text x="68.5" y="291.2">6</text>
<text x="92.3" y="291.2">5</text>
<text x="115.9" y="291.2">4</text>
<text x="139.7" y="291.2">3</text>
<text x="163.5" y="291.2">2</text>
<text x="187.3" y="291.2">1</text>
</g>
<g font-size="3.4">
<text x="101.9" y="34.8">Coat the inside of</text>
<text x="104" y="39.1">drive shaft with</text>
<text x="107.9" y="43.3">PTFE dry</text>
<text x="108.7" y="47.5">lubricant</text>
</g>
<g font-size="2.9">
<text x="70.6" y="65.5">10.00</text>
<text x="140.8" y="65.5">10.00</text>
<text x="117.7" y="103.6">28.00</text>
<text x="113.2" y="117.7">35.01</text>
<text x="105.6" y="129.6">60.00</text>
<text x="22" y="266.6">CLOCKWORK ART</text>
<text x="16.9" y="270.6">Wooden Grandfather Clock</text>
<text x="20.4" y="274.5">Nick Andronis 1999-2001</text>
<text x="32.3" y="280.6">NICK ANDRONIS</text>
<text x="65.1" y="280.1">mm</text>
<text x="80.7" y="280.1">16-01-1</text>
<text x="111.7" y="280.1">Month Drive, Assembly Side</text>
<text x="164.3" y="280.1">1</text>
<text x="31.7" y="285.7">September 2001</text>
<text x="82" y="285.7">1:1</text>
<text x="100.8" y="285.7">Total Parts = 7</text>
<text x="149" y="285.7">1 OF 1</text>
</g>
<g font-size="2.1">
<text x="64.8" y="274.8">SIZE</text>
<text x="80.7" y="274.8">FSCM NO</text>
<text x="125.1" y="274.8">DWG NO</text>
<text x="163" y="274.8">REV</text>
<text x="11.1" y="280.4">DRAWN</text>
<text x="11.1" y="285.4">ISSUED</text>
<text x="62.7" y="285.4">SCALE</text>
<text x="125.7" y="285.4">SHEET</text>
</g>
</svg>
